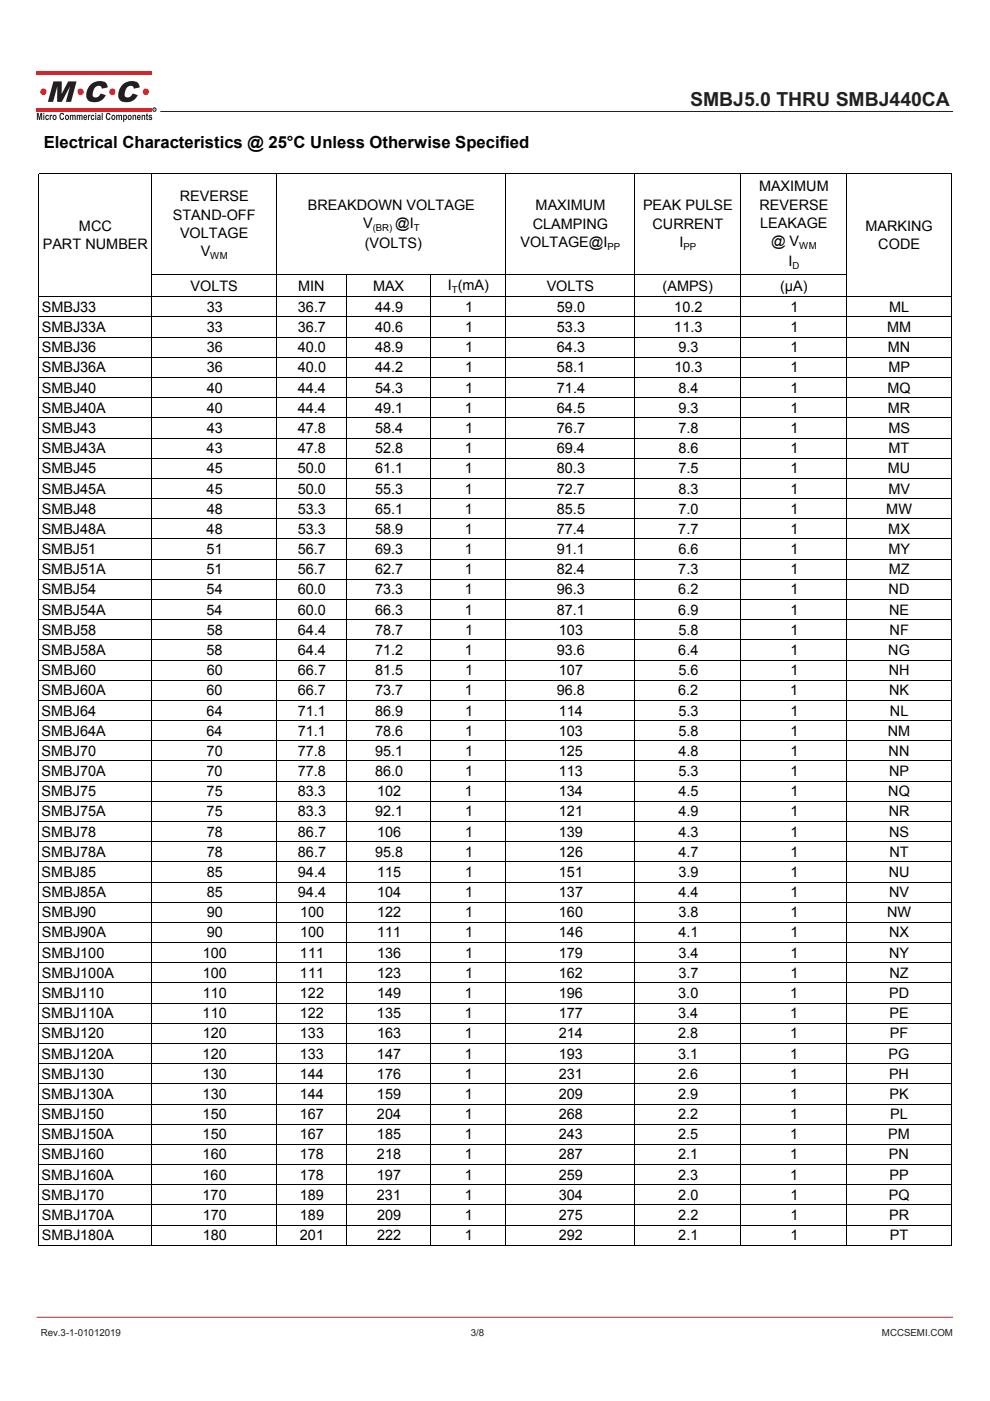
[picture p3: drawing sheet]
<svg xmlns="http://www.w3.org/2000/svg" width="210mm" height="297mm" viewBox="0 0 210 297" stroke-linecap="round" stroke-linejoin="round" font-family="sans-serif">
<g fill="#d62629">
<path d="M7.8 15.2h24.4v.8h-24.4z"/>
<path d="M7.8 22.8h24.4v.8h-24.4z"/>
</g>
<g fill="#231f20">
<path d="M7.8 23.9h.4l.2 1.1 .2-1.1h.3v1.5h-.2v-1.1l-.2 1.1h-.2l-.3-1.1v1.1h-.2zM9.2 23.9h.2v.3h-.2zM9.2 24.3h.2v1.1h-.2zM9.7 24.5l.4-.2 .3 .4h-.2l-.1-.1a.32 .32 0 0 0-.3 .3 .32 .32 0 0 0 .3 .3l.1-.2 .2 .1a.44 .44 0 0 1-.6 .3 .44 .44 0 0 1-.2-.7zM10.5 24.3h.2v.2l.2-.2 .2 .1-.1 .2-.2 .1v.7h-.3zM11.3 24.5a.49 .49 0 0 1 .7 .4 .49 .49 0 0 1-.7 .4l-.2-.4zM11.4 24.6l.1 .6a.29 .29 0 0 0 .3-.3 .29 .29 0 0 0-.4-.3zM12.9 24l.4-.1 .3 .4-.2 .1-.2-.2a.52 .52 0 0 0-.4 .5 .52 .52 0 0 0 .4 .5l.2-.3 .2 .1a.54 .54 0 0 1-.6 .4 .54 .54 0 0 1-.4-.7zM13.9 24.5a.49 .49 0 0 1 .7 .4 .49 .49 0 0 1-.7 .4l-.1-.4zM14.1 24.6v.6a.29 .29 0 0 0 .3-.3 .29 .29 0 0 0-.3-.3zM14.8 24.3h.2v.2l.3-.2a.27 .27 0 0 0 .2 .2 .27 .27 0 0 0 .3-.2l.2 .2 .1 .9h-.3l-.1-.9-.1 .2-.1 .7h-.2l-.1-.9-.1 .2-.1 .7h-.2zM16.3 24.3h.2v.2l.2-.2a.27 .27 0 0 0 .3 .2 .27 .27 0 0 0 .2-.2l.3 .2v.9h-.2l-.1-.9-.2 .2v.7h-.2l-.1-.9-.2 .2v.7h-.2zM17.8 24.5l.3-.2 .3 .2 .1 .5h-.6v.1l.2 .1 .1-.1h.3a.45 .45 0 0 1-.7 .3 .45 .45 0 0 1-.1-.7zM18 24.6l-.1 .2h.3l-.1-.2zM18.6 24.3h.2v.2l.2-.2 .2 .1-.1 .2-.2 .1v.7h-.3zM19.4 24.5l.4-.2 .2 .4h-.2l-.1-.1a.32 .32 0 0 0-.2 .3 .32 .32 0 0 0 .3 .3v-.2l.2 .1a.44 .44 0 0 1-.6 .3 .44 .44 0 0 1-.1-.7zM20.2 23.9h.2v.3h-.2zM20.2 24.3h.2v1.1h-.2zM20.7 24.4a.36 .36 0 0 1 .5-.1 .36 .36 0 0 1 .1 .4l.1 .7-.3-.1a.34 .34 0 0 1-.5-.2 .34 .34 0 0 1 .4-.3v-.2h-.4zM20.8 25.1a.2 .2 0 0 0 .4 0 .2 .2 0 0 0-.4 0zM21.6 23.9h.2v1.5h-.2zM22.7 24l.5-.1 .3 .4-.3 .1-.1-.2a.52 .52 0 0 0-.4 .5 .52 .52 0 0 0 .4 .5l.1-.3 .3 .1a.54 .54 0 0 1-.7 .4 .54 .54 0 0 1-.4-.7zM23.7 24.5a.49 .49 0 0 1 .8 .4 .49 .49 0 0 1-.8 .4l-.1-.4zM23.9 24.6l.1 .6a.29 .29 0 0 0 .3-.3 .29 .29 0 0 0-.4-.3zM24.6 24.3h.2v.2l.3-.2a.27 .27 0 0 0 .3 .2 .27 .27 0 0 0 .2-.2l.3 .2v.9h-.2l-.2-.9-.1 .2v.7h-.2l-.2-.9-.1 .2v.7h-.3zM26.1 24.3h.2v.2l.1-.1a.51 .51 0 0 1 .6 .5 .51 .51 0 0 1-.6 .5l-.1 .5h-.2zM26.4 24.6a.31 .31 0 0 0-.1 .4 .31 .31 0 0 0 .4 .2v-.5zM27.2 24.5a.49 .49 0 0 1 .7 .4 .49 .49 0 0 1-.7 .4l-.1-.4zM27.4 24.6v.6a.29 .29 0 0 0 .3-.3 .29 .29 0 0 0-.3-.3zM28.1 24.3h.2v.2l.1-.1a.31 .31 0 0 1 .4 0 .31 .31 0 0 1 .1 .4v.6h-.2v-.7l-.2-.2-.1 .2-.1 .7h-.2zM29.2 24.5l.2-.2 .3 .2 .1 .5h-.5v.1l.2 .1 .1-.1h.2a.45 .45 0 0 1-.6 .3 .45 .45 0 0 1-.1-.7zM29.3 24.6v.2h.3l-.1-.2zM30 24.3h.2v.2l.2-.1a.31 .31 0 0 1 .3 0 .31 .31 0 0 1 .1 .4v.6h-.2v-.7l-.2-.2-.1 .2-.1 .7h-.2zM31 24.1l.3-.1v.3h.1v.3h-.1l.1 .9-.3-.2-.2-.7zM31.6 24.4l.4-.1 .3 .3-.4-.1-.2 .2a.42 .42 0 0 1 .5 .3 .42 .42 0 0 1-.3 .5l-.4-.4 .6 .1-.6-.4z"/>
<path d="M11.3 17.3h1.8v2.6l1.4-2.6h1.7l-1.1 4.3h-1.1l.9-3.3-1.8 3.3h-1l.1-3.3-.9 3.3h-1.1zM19.1 18a2.61 2.61 0 0 1 3.5-.3l.2 .8-1.2 .3a.74 .74 0 0 0-.6-.7 .74 .74 0 0 0-.8 .5 1.82 1.82 0 0 0-.4 1.9 1.09 1.09 0 0 0 1.6-.7l1 .4a2.49 2.49 0 0 1-3.9 .9 2.76 2.76 0 0 1 .6-3.1zM25.9 18a2.61 2.61 0 0 1 3.5-.3l.2 .8-1.2 .3a.74 .74 0 0 0-.6-.7 .74 .74 0 0 0-.9 .5 1.82 1.82 0 0 0-.3 1.9 1.09 1.09 0 0 0 1.5-.7l1.1 .4a2.49 2.49 0 0 1-3.9 .9 2.76 2.76 0 0 1 .6-3.1z"/>
</g>
<g fill="#d62629">
<circle cx="30.9" cy="19.5" r=".68"/>
<circle cx="23.8" cy="19.5" r=".68"/>
<circle cx="17.1" cy="19.5" r=".68"/>
<circle cx="9.2" cy="19.5" r=".68"/>
</g>
<circle cx="32.7" cy="23.2" r=".37" fill="none" stroke="#231f20" stroke-width=".21"/>
<path d="M32.6 23h.3l-.1 .3 .2 .1-.3-.1-.1 .1zM32.7 23.1v.1h.2z" fill="#231f20"/>
<path d="M34 23.6h168.1" fill="none" stroke="#231f20" stroke-width=".21"/>
<path d="M7.8 279.3h194.3" fill="none" stroke="#d62629" stroke-width=".21"/>
<g fill="none" stroke="#000" stroke-width=".21">
<path d="M8.3 36.9v227.1h193.5v-227.1h-193.5M32.2 36.9v227.1M58.6 36.9v227.1M107.3 36.9v227.1M134.6 36.9v227.1M157.1 36.9v227.1M179.6 36.9v227.1M32.2 58.3h147.4M73.4 58.3v205.7M91.4 58.3v205.7M8.3 62.9h193.5M8.3 67.2h193.5"/>
<path d="M8.3 71.5h193.5M8.3 75.8h193.5M8.3 80h193.5M8.3 84.3h193.5M8.3 88.6h193.5M8.3 92.9h193.5M8.3 97.2h193.5M8.3 101.4h193.5M8.3 105.7h193.5M8.3 110h193.5M8.3 114.3h193.5M8.3 118.6h193.5"/>
<path d="M8.3 122.8h193.5M8.3 127.1h193.5M8.3 131.4h193.5M8.3 135.7h193.5M8.3 139.9h193.5M8.3 144.2h193.5M8.3 148.5h193.5M8.3 152.8h193.5M8.3 157.1h193.5M8.3 161.3h193.5M8.3 165.6h193.5M8.3 169.9h193.5"/>
<path d="M8.3 174.2h193.5M8.3 178.5h193.5M8.3 182.7h193.5M8.3 187h193.5M8.3 191.3h193.5M8.3 195.6h193.5M8.3 199.8h193.5M8.3 204.1h193.5M8.3 208.4h193.5M8.3 212.7h193.5M8.3 217h193.5M8.3 221.2h193.5"/>
<path d="M8.3 225.5h193.5M8.3 229.8h193.5M8.3 234.1h193.5M8.3 238.4h193.5M8.3 242.6h193.5M8.3 246.9h193.5M8.3 251.2h193.5M8.3 255.5h193.5M8.3 259.7h193.5"/>
</g>
<text font-size="4.1" fill="#231f20" x="146.4" y="22.4">SMBJ5.0 THRU SMBJ440CA</text>
<text font-size="3.5" x="9.3" y="31.5">Electrical Characteristics @ 25°C Unless Otherwise Specified</text>
<g font-size="3.1">
<text x="161" y="40.6">MAXIMUM</text>
<text x="36.6" y="46.5">STAND-OFF</text>
<text x="38.1" y="42.7">REVERSE</text>
<text x="65.3" y="44.4">BREAKDOWN VOLTAGE</text>
<text x="113.6" y="44.6">MAXIMUM</text>
<text x="136.4" y="44.6">PEAK PULSE</text>
<text x="161.1" y="44.4">REVERSE</text>
<text x="9.1" y="52.7">PART NUMBER</text>
<text x="16.8" y="48.9">MCC</text>
<text x="38.2" y="50.4">VOLTAGE</text>
<text x="77" y="48.3">V</text>
<text x="77.4" y="52.5">(VOLTS)</text>
<text x="83.8" y="48.3">@I</text>
<text x="110.4" y="52.3">VOLTAGE@I</text>
<text x="113" y="48.5">CLAMPING</text>
<text x="138.4" y="48.5">CURRENT</text>
<text x="144.1" y="52.3">I</text>
<text x="161.3" y="48.3">LEAKAGE</text>
<text x="163.5" y="52.1">@ V</text>
<text x="183.6" y="48.9">MARKING</text>
<text x="186.3" y="52.7">CODE</text>
<text x="42.6" y="54.2">V</text>
<text x="167.2" y="56.3">I</text>
<text x="40.4" y="61.7">VOLTS</text>
<text x="63.3" y="61.7">MIN</text>
<text x="79.1" y="61.7">MAX</text>
<text x="95" y="61.5">I (mA)</text>
<text x="116" y="61.7">VOLTS</text>
<text x="140.5" y="61.7">(AMPS)</text>
<text x="165.4" y="61.7">(μA)</text>
<text x="8.8" y="70.4">SMBJ33A</text>
<text x="8.8" y="66.1">SMBJ33</text>
<text x="43.8" y="70.4">33</text>
<text x="43.8" y="66.1">33</text>
<text x="63.2" y="70.4">36.7</text>
<text x="63.2" y="66.1">36.7</text>
<text x="79.6" y="70.4">40.6</text>
<text x="79.6" y="66.1">44.9</text>
<text x="98.6" y="66.1">1</text>
<text x="98.6" y="70.4">1</text>
<text x="118.1" y="66.1">59.0</text>
<text x="118.1" y="70.4">53.3</text>
<text x="143" y="66.1">10.2</text>
<text x="143" y="70.4">11.3</text>
<text x="167.6" y="66.1">1</text>
<text x="167.6" y="70.4">1</text>
<text x="188.2" y="70.4">MM</text>
<text x="188.6" y="66.1">ML</text>
<text x="8.8" y="74.7">SMBJ36</text>
<text x="43.8" y="74.7">36</text>
<text x="63.2" y="74.7">40.0</text>
<text x="79.6" y="74.7">48.9</text>
<text x="98.6" y="74.7">1</text>
<text x="118.1" y="74.7">64.3</text>
<text x="143.9" y="74.7">9.3</text>
<text x="167.6" y="74.7">1</text>
<text x="188.3" y="74.7">MN</text>
<text x="8.8" y="79">SMBJ36A</text>
<text x="8.8" y="83.2">SMBJ40</text>
<text x="43.8" y="79">36</text>
<text x="43.8" y="83.2">40</text>
<text x="63.2" y="79">40.0</text>
<text x="63.2" y="83.2">44.4</text>
<text x="79.6" y="83.2">54.3</text>
<text x="79.6" y="79">44.2</text>
<text x="98.6" y="83.2">1</text>
<text x="98.6" y="79">1</text>
<text x="118.1" y="83.2">71.4</text>
<text x="118.1" y="79">58.1</text>
<text x="143" y="79">10.3</text>
<text x="143.9" y="83.2">8.4</text>
<text x="167.6" y="83.2">1</text>
<text x="167.7" y="79">1</text>
<text x="188.2" y="83.2">MQ</text>
<text x="188.4" y="79">MP</text>
<text x="8.8" y="87.5">SMBJ40A</text>
<text x="43.8" y="87.5">40</text>
<text x="63.2" y="87.5">44.4</text>
<text x="79.6" y="87.5">49.1</text>
<text x="98.6" y="87.5">1</text>
<text x="118.1" y="87.5">64.5</text>
<text x="143.9" y="87.5">9.3</text>
<text x="167.6" y="87.5">1</text>
<text x="188.3" y="87.5">MR</text>
<text x="8.8" y="91.8">SMBJ43</text>
<text x="43.8" y="91.8">43</text>
<text x="63.2" y="91.8">47.8</text>
<text x="79.6" y="91.8">58.4</text>
<text x="98.6" y="91.8">1</text>
<text x="118.1" y="91.8">76.7</text>
<text x="143.9" y="91.8">7.8</text>
<text x="167.6" y="91.8">1</text>
<text x="188.4" y="91.8">MS</text>
<text x="8.8" y="96.1">SMBJ43A</text>
<text x="8.8" y="100.4">SMBJ45</text>
<text x="43.8" y="96.1">43</text>
<text x="43.8" y="100.4">45</text>
<text x="63.2" y="96.1">47.8</text>
<text x="63.2" y="100.4">50.0</text>
<text x="79.6" y="96.1">52.8</text>
<text x="79.6" y="100.4">61.1</text>
<text x="98.6" y="96.1">1</text>
<text x="98.6" y="100.4">1</text>
<text x="118.1" y="96.1">69.4</text>
<text x="118.1" y="100.4">80.3</text>
<text x="143.9" y="96.1">8.6</text>
<text x="143.9" y="100.4">7.5</text>
<text x="167.6" y="96.1">1</text>
<text x="167.6" y="100.4">1</text>
<text x="188.3" y="100.4">MU</text>
<text x="188.5" y="96.1">MT</text>
<text x="8.8" y="104.6">SMBJ45A</text>
<text x="43.8" y="104.6">45</text>
<text x="63.2" y="104.6">50.0</text>
<text x="79.6" y="104.6">55.3</text>
<text x="98.6" y="104.6">1</text>
<text x="118.1" y="104.6">72.7</text>
<text x="143.9" y="104.6">8.3</text>
<text x="167.6" y="104.6">1</text>
<text x="188.4" y="104.6">MV</text>
<text x="8.8" y="113.2">SMBJ48A</text>
<text x="8.8" y="108.9">SMBJ48</text>
<text x="43.8" y="113.2">48</text>
<text x="43.8" y="108.9">48</text>
<text x="63.2" y="113.2">53.3</text>
<text x="63.2" y="108.9">53.3</text>
<text x="79.6" y="113.2">58.9</text>
<text x="79.6" y="108.9">65.1</text>
<text x="98.6" y="113.2">1</text>
<text x="98.6" y="108.9">1</text>
<text x="118.1" y="113.2">77.4</text>
<text x="118.1" y="108.9">85.5</text>
<text x="143.9" y="113.2">7.7</text>
<text x="143.9" y="108.9">7.0</text>
<text x="167.6" y="113.2">1</text>
<text x="167.6" y="108.9">1</text>
<text x="188" y="108.9">MW</text>
<text x="188.4" y="113.2">MX</text>
<text x="8.8" y="117.5">SMBJ51</text>
<text x="43.8" y="117.5">51</text>
<text x="63.2" y="117.5">56.7</text>
<text x="79.6" y="117.5">69.3</text>
<text x="98.6" y="117.5">1</text>
<text x="118.1" y="117.5">91.1</text>
<text x="143.9" y="117.5">6.6</text>
<text x="167.6" y="117.5">1</text>
<text x="188.4" y="117.5">MY</text>
<text x="8.8" y="121.8">SMBJ51A</text>
<text x="43.8" y="121.8">51</text>
<text x="63.2" y="121.8">56.7</text>
<text x="79.6" y="121.8">62.7</text>
<text x="98.6" y="121.8">1</text>
<text x="118.1" y="121.8">82.4</text>
<text x="143.9" y="121.8">7.3</text>
<text x="167.6" y="121.8">1</text>
<text x="188.5" y="121.8">MZ</text>
<text x="8.8" y="130.3">SMBJ54A</text>
<text x="8.8" y="126">SMBJ54</text>
<text x="43.8" y="130.3">54</text>
<text x="43.8" y="126">54</text>
<text x="63.2" y="130.3">60.0</text>
<text x="63.2" y="126">60.0</text>
<text x="79.6" y="130.3">66.3</text>
<text x="79.6" y="126">73.3</text>
<text x="98.6" y="130.3">1</text>
<text x="98.6" y="126">1</text>
<text x="118.1" y="130.3">87.1</text>
<text x="118.1" y="126">96.3</text>
<text x="143.9" y="130.3">6.9</text>
<text x="143.9" y="126">6.2</text>
<text x="167.6" y="130.3">1</text>
<text x="167.6" y="126">1</text>
<text x="188.5" y="126">ND</text>
<text x="188.6" y="130.3">NE</text>
<text x="8.8" y="134.6">SMBJ58</text>
<text x="43.8" y="134.6">58</text>
<text x="63.2" y="134.6">64.4</text>
<text x="79.6" y="134.6">78.7</text>
<text x="98.6" y="134.6">1</text>
<text x="118.6" y="134.6">103</text>
<text x="143.9" y="134.6">5.8</text>
<text x="167.7" y="134.6">1</text>
<text x="188.7" y="134.6">NF</text>
<text x="8.8" y="138.9">SMBJ58A</text>
<text x="8.8" y="143.1">SMBJ60</text>
<text x="43.8" y="138.9">58</text>
<text x="43.8" y="143.1">60</text>
<text x="63.2" y="138.9">64.4</text>
<text x="63.2" y="143.1">66.7</text>
<text x="79.5" y="138.9">71.2</text>
<text x="79.6" y="143.1">81.5</text>
<text x="98.6" y="138.9">1</text>
<text x="98.6" y="143.1">1</text>
<text x="118.1" y="138.9">93.6</text>
<text x="118.5" y="143.1">107</text>
<text x="143.9" y="138.9">6.4</text>
<text x="143.9" y="143.1">5.6</text>
<text x="167.6" y="138.9">1</text>
<text x="167.7" y="143.1">1</text>
<text x="188.4" y="138.9">NG</text>
<text x="188.5" y="143.1">NH</text>
<text x="8.8" y="147.4">SMBJ60A</text>
<text x="43.8" y="147.4">60</text>
<text x="63.2" y="147.4">66.7</text>
<text x="79.5" y="147.4">73.7</text>
<text x="98.6" y="147.4">1</text>
<text x="118.1" y="147.4">96.8</text>
<text x="143.9" y="147.4">6.2</text>
<text x="167.6" y="147.4">1</text>
<text x="188.6" y="147.4">NK</text>
<text x="8.8" y="156">SMBJ64A</text>
<text x="8.8" y="151.7">SMBJ64</text>
<text x="43.8" y="156">64</text>
<text x="43.8" y="151.7">64</text>
<text x="63.2" y="156">71.1</text>
<text x="63.2" y="151.7">71.1</text>
<text x="79.6" y="156">78.6</text>
<text x="79.6" y="151.7">86.9</text>
<text x="98.6" y="151.7">1</text>
<text x="98.6" y="156">1</text>
<text x="118.5" y="151.7">114</text>
<text x="118.5" y="156">103</text>
<text x="143.9" y="151.7">5.3</text>
<text x="143.9" y="156">5.8</text>
<text x="167.6" y="151.7">1</text>
<text x="167.6" y="156">1</text>
<text x="188.3" y="156">NM</text>
<text x="188.8" y="151.7">NL</text>
<text x="8.8" y="160.3">SMBJ70</text>
<text x="43.8" y="160.3">70</text>
<text x="63.2" y="160.3">77.8</text>
<text x="79.6" y="160.3">95.1</text>
<text x="98.6" y="160.3">1</text>
<text x="118.5" y="160.3">125</text>
<text x="143.9" y="160.3">4.8</text>
<text x="167.6" y="160.3">1</text>
<text x="188.5" y="160.3">NN</text>
<text x="8.8" y="164.5">SMBJ70A</text>
<text x="43.8" y="164.5">70</text>
<text x="63.2" y="164.5">77.8</text>
<text x="79.6" y="164.5">86.0</text>
<text x="98.6" y="164.5">1</text>
<text x="118.5" y="164.5">113</text>
<text x="143.9" y="164.5">5.3</text>
<text x="167.6" y="164.5">1</text>
<text x="188.6" y="164.5">NP</text>
<text x="8.8" y="168.8">SMBJ75</text>
<text x="8.8" y="173.1">SMBJ75A</text>
<text x="43.8" y="168.8">75</text>
<text x="43.8" y="173.1">75</text>
<text x="63.2" y="168.8">83.3</text>
<text x="63.2" y="173.1">83.3</text>
<text x="79.6" y="173.1">92.1</text>
<text x="80" y="168.8">102</text>
<text x="98.6" y="168.8">1</text>
<text x="98.6" y="173.1">1</text>
<text x="118.5" y="168.8">134</text>
<text x="118.5" y="173.1">121</text>
<text x="143.9" y="168.8">4.5</text>
<text x="143.9" y="173.1">4.9</text>
<text x="167.6" y="168.8">1</text>
<text x="167.7" y="173.1">1</text>
<text x="188.4" y="168.8">NQ</text>
<text x="188.5" y="173.1">NR</text>
<text x="8.8" y="177.4">SMBJ78</text>
<text x="43.8" y="177.4">78</text>
<text x="63.2" y="177.4">86.7</text>
<text x="80" y="177.4">106</text>
<text x="98.6" y="177.4">1</text>
<text x="118.5" y="177.4">139</text>
<text x="143.9" y="177.4">4.3</text>
<text x="167.7" y="177.4">1</text>
<text x="188.6" y="177.4">NS</text>
<text x="8.8" y="185.9">SMBJ85</text>
<text x="8.8" y="181.7">SMBJ78A</text>
<text x="43.8" y="181.7">78</text>
<text x="43.8" y="185.9">85</text>
<text x="63.2" y="181.7">86.7</text>
<text x="63.2" y="185.9">94.4</text>
<text x="79.6" y="181.7">95.8</text>
<text x="80" y="185.9">115</text>
<text x="98.6" y="185.9">1</text>
<text x="98.6" y="181.7">1</text>
<text x="118.5" y="185.9">151</text>
<text x="118.6" y="181.7">126</text>
<text x="143.9" y="185.9">3.9</text>
<text x="143.9" y="181.7">4.7</text>
<text x="167.7" y="185.9">1</text>
<text x="167.7" y="181.7">1</text>
<text x="188.5" y="185.9">NU</text>
<text x="188.7" y="181.7">NT</text>
<text x="8.8" y="190.2">SMBJ85A</text>
<text x="43.8" y="190.2">85</text>
<text x="63.2" y="190.2">94.4</text>
<text x="80" y="190.2">104</text>
<text x="98.6" y="190.2">1</text>
<text x="118.5" y="190.2">137</text>
<text x="143.9" y="190.2">4.4</text>
<text x="167.7" y="190.2">1</text>
<text x="188.6" y="190.2">NV</text>
<text x="8.8" y="194.5">SMBJ90</text>
<text x="43.9" y="194.5">90</text>
<text x="63.6" y="194.5">100</text>
<text x="80" y="194.5">122</text>
<text x="98.6" y="194.5">1</text>
<text x="118.6" y="194.5">160</text>
<text x="143.9" y="194.5">3.8</text>
<text x="167.7" y="194.5">1</text>
<text x="188.2" y="194.5">NW</text>
<text x="8.8" y="203">SMBJ100</text>
<text x="8.8" y="198.8">SMBJ90A</text>
<text x="43" y="203">100</text>
<text x="43.8" y="198.8">90</text>
<text x="63.6" y="203">111</text>
<text x="63.6" y="198.8">100</text>
<text x="80" y="203">136</text>
<text x="80" y="198.8">111</text>
<text x="98.6" y="203">1</text>
<text x="98.6" y="198.8">1</text>
<text x="118.5" y="203">179</text>
<text x="118.5" y="198.8">146</text>
<text x="143.9" y="203">3.4</text>
<text x="143.9" y="198.8">4.1</text>
<text x="167.7" y="203">1</text>
<text x="167.7" y="198.8">1</text>
<text x="188.6" y="203">NY</text>
<text x="188.6" y="198.8">NX</text>
<text x="8.8" y="207.3">SMBJ100A</text>
<text x="43" y="207.3">100</text>
<text x="63.6" y="207.3">111</text>
<text x="80" y="207.3">123</text>
<text x="98.6" y="207.3">1</text>
<text x="118.5" y="207.3">162</text>
<text x="143.9" y="207.3">3.7</text>
<text x="167.6" y="207.3">1</text>
<text x="188.7" y="207.3">NZ</text>
<text x="8.8" y="215.9">SMBJ110A</text>
<text x="8.8" y="211.6">SMBJ110</text>
<text x="43" y="215.9">110</text>
<text x="43" y="211.6">110</text>
<text x="63.6" y="215.9">122</text>
<text x="63.6" y="211.6">122</text>
<text x="80" y="215.9">135</text>
<text x="80" y="211.6">149</text>
<text x="98.6" y="215.9">1</text>
<text x="98.6" y="211.6">1</text>
<text x="118.5" y="215.9">177</text>
<text x="118.5" y="211.6">196</text>
<text x="143.9" y="215.9">3.4</text>
<text x="143.9" y="211.6">3.0</text>
<text x="167.6" y="215.9">1</text>
<text x="167.6" y="211.6">1</text>
<text x="188.6" y="211.6">PD</text>
<text x="188.6" y="215.9">PE</text>
<text x="8.8" y="220.2">SMBJ120</text>
<text x="43" y="220.2">120</text>
<text x="63.6" y="220.2">133</text>
<text x="80" y="220.2">163</text>
<text x="98.6" y="220.2">1</text>
<text x="118.5" y="220.2">214</text>
<text x="143.9" y="220.2">2.8</text>
<text x="167.6" y="220.2">1</text>
<text x="188.7" y="220.2">PF</text>
<text x="8.8" y="224.4">SMBJ120A</text>
<text x="43" y="224.4">120</text>
<text x="63.6" y="224.4">133</text>
<text x="80" y="224.4">147</text>
<text x="98.6" y="224.4">1</text>
<text x="118.5" y="224.4">193</text>
<text x="143.9" y="224.4">3.1</text>
<text x="167.6" y="224.4">1</text>
<text x="188.5" y="224.4">PG</text>
<text x="8.8" y="233">SMBJ130A</text>
<text x="8.8" y="228.7">SMBJ130</text>
<text x="43" y="233">130</text>
<text x="43" y="228.7">130</text>
<text x="63.6" y="233">144</text>
<text x="63.6" y="228.7">144</text>
<text x="80" y="233">159</text>
<text x="80" y="228.7">176</text>
<text x="98.6" y="233">1</text>
<text x="98.6" y="228.7">1</text>
<text x="118.5" y="233">209</text>
<text x="118.5" y="228.7">231</text>
<text x="143.9" y="233">2.9</text>
<text x="143.9" y="228.7">2.6</text>
<text x="167.6" y="233">1</text>
<text x="167.6" y="228.7">1</text>
<text x="188.6" y="228.7">PH</text>
<text x="188.6" y="233">PK</text>
<text x="8.8" y="237.3">SMBJ150</text>
<text x="43" y="237.3">150</text>
<text x="63.6" y="237.3">167</text>
<text x="80" y="237.3">204</text>
<text x="98.6" y="237.3">1</text>
<text x="118.5" y="237.3">268</text>
<text x="143.9" y="237.3">2.2</text>
<text x="167.6" y="237.3">1</text>
<text x="188.8" y="237.3">PL</text>
<text x="8.8" y="245.8">SMBJ160</text>
<text x="8.8" y="241.6">SMBJ150A</text>
<text x="43" y="241.6">150</text>
<text x="43" y="245.8">160</text>
<text x="63.6" y="241.6">167</text>
<text x="63.6" y="245.8">178</text>
<text x="80" y="241.6">185</text>
<text x="80" y="245.8">218</text>
<text x="98.6" y="241.6">1</text>
<text x="98.6" y="245.8">1</text>
<text x="118.5" y="245.8">287</text>
<text x="118.5" y="241.6">243</text>
<text x="143.9" y="245.8">2.1</text>
<text x="143.9" y="241.6">2.5</text>
<text x="167.6" y="245.8">1</text>
<text x="167.6" y="241.6">1</text>
<text x="188.4" y="241.6">PM</text>
<text x="188.6" y="245.8">PN</text>
<text x="8.8" y="250.1">SMBJ160A</text>
<text x="43" y="250.1">160</text>
<text x="63.6" y="250.1">178</text>
<text x="79.9" y="250.1">197</text>
<text x="98.6" y="250.1">1</text>
<text x="118.5" y="250.1">259</text>
<text x="143.8" y="250.1">2.3</text>
<text x="167.6" y="250.1">1</text>
<text x="188.6" y="250.1">PP</text>
<text x="8.8" y="254.4">SMBJ170</text>
<text x="43" y="254.4">170</text>
<text x="63.6" y="254.4">189</text>
<text x="80" y="254.4">231</text>
<text x="98.6" y="254.4">1</text>
<text x="118.5" y="254.4">304</text>
<text x="143.9" y="254.4">2.0</text>
<text x="167.6" y="254.4">1</text>
<text x="188.5" y="254.4">PQ</text>
<text x="8.8" y="258.7">SMBJ170A</text>
<text x="8.8" y="262.9">SMBJ180A</text>
<text x="43" y="258.7">170</text>
<text x="43" y="262.9">180</text>
<text x="63.6" y="258.7">189</text>
<text x="63.6" y="262.9">201</text>
<text x="80" y="258.7">209</text>
<text x="80" y="262.9">222</text>
<text x="98.6" y="258.7">1</text>
<text x="98.6" y="262.9">1</text>
<text x="118.5" y="258.7">275</text>
<text x="118.5" y="262.9">292</text>
<text x="143.9" y="258.7">2.2</text>
<text x="143.9" y="262.9">2.1</text>
<text x="167.6" y="258.7">1</text>
<text x="167.6" y="262.9">1</text>
<text x="188.6" y="258.7">PR</text>
<text x="188.7" y="262.9">PT</text>
</g>
<g font-size="2.1" fill="#231f20">
<text x="8.6" y="283.2">Rev.3-1-01012019</text>
<text x="99.8" y="283.2">3/8</text>
<text x="187.1" y="283.2">MCCSEMI.COM</text>
</g>
<g font-size="2">
<text x="79.1" y="48.9">(BR)</text>
<text x="87.8" y="48.9">T</text>
<text x="128.9" y="52.9">PP</text>
<text x="145" y="52.9">PP</text>
<text x="169.5" y="52.7">WM</text>
<text x="44.6" y="54.8">WM</text>
<text x="168.1" y="56.9">D</text>
<text x="95.8" y="62.1">T</text>
</g>
</svg>
